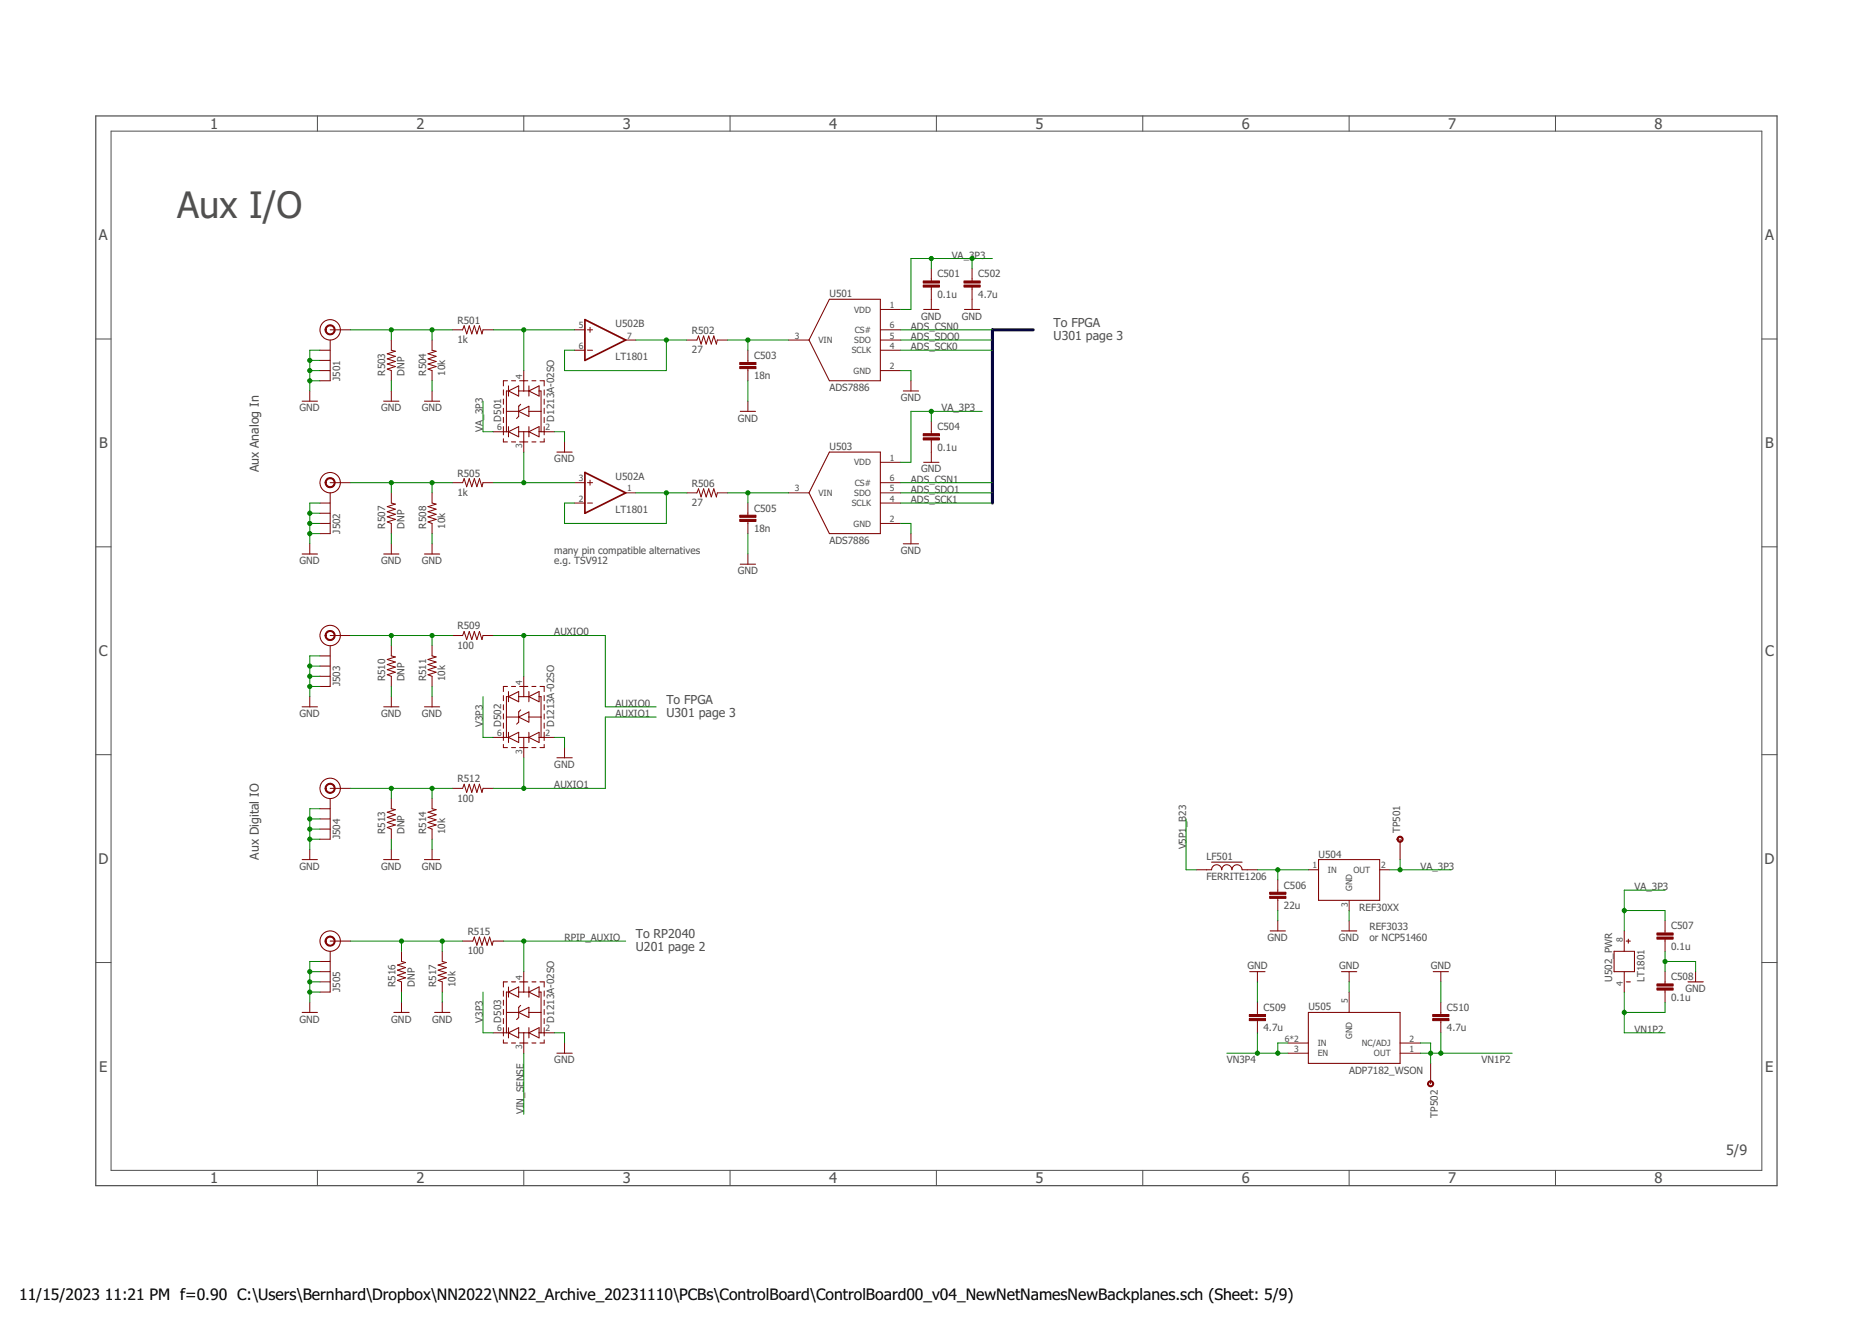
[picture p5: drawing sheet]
<svg xmlns="http://www.w3.org/2000/svg" width="420mm" height="297mm" viewBox="0 0 420 297" stroke-linecap="round" stroke-linejoin="round" font-family="sans-serif">
<path d="M21.5 26h377.1v240h-377.1z" fill="none" stroke="#505050" stroke-width=".28"/>
<g fill="none" stroke="#505050" stroke-width=".22">
<path d="M24.9 29.4h370.3v233.2h-370.3zM71.2 26v3.4M117.5 26v3.4M163.8 26v3.4M210.1 26v3.4M256.3 26v3.4M302.6 26v3.4M348.9 26v3.4M21.5 76.1h3.4M395.2 76.1h3.4M21.5 122.7h3.4M395.2 122.7h3.4"/>
<path d="M21.5 169.3h3.4M395.2 169.3h3.4M21.5 215.9h3.4M395.2 215.9h3.4M71.2 262.6v3.4M117.5 262.6v3.4M163.8 262.6v3.4M210.1 262.6v3.4M256.3 262.6v3.4M302.6 262.6v3.4M348.9 262.6v3.4"/>
</g>
<g fill="none" stroke="#800000" stroke-width=".22">
<path d="M71.8 78.6h2.3M74.1 74h4.5M87.8 76.3v2.3l.9 .2-1.8 .6 1.8 .5-1.8 .6 1.8 .6-1.8 .6 1.8 .5-1.8 .6 .9 .3v2.3M96.9 76.3v2.3l.9 .2-1.8 .6 1.8 .5-1.8 .6 1.8 .6-1.8 .6 1.8 .5-1.8 .6 .9 .3v2.3M101.5 74h2.3l.3-.9 .6 1.8 .6-1.8 .5 1.8 .6-1.8 .6 1.8 .5-1.8 .6 1.8 .3-.9h2.2M128.9 74h2.3M128.9 78.6h2.3M131.8 74h1.1M131.8 78.6h1.1M132.4 73.4v1.2M140.4 76.3h2.2M154.1 76.3h2.2l.4-.9 .6 1.8 .5-1.8 .6 1.8 .6-1.8 .6 1.8 .5-1.8 .6 1.8 .2-.9h2.3"/>
<path d="M167.8 78.6v2.7M176.9 76.3h4.6M197.5 74h4.6M197.5 76.3h4.6M197.5 78.6h4.6M197.5 69.4h4.6M208.9 60.3v2.7M208.9 64.4v5M218.1 60.3v2.7M218.1 64.4v5M69.5 87.7v2.3M71.8 83.1h2.3"/>
<path d="M71.8 80.9h2.3M71.8 85.4h2.3M87.8 87.7v2.3M96.9 87.7v2.3M110.6 96.9h2.3M117.5 83.1v2.3M117.5 99.1v2.3M122.1 96.9h2.3M126.6 99.1v2.3M167.8 82.7v2.7M167.8 90v2.3M197.5 83.1h4.6"/>
<path d="M204.3 85.4v2.3M208.9 94.6v2.7M208.9 98.7v5M71.8 112.9h2.3M71.8 117.4h2.3M71.8 115.1h2.3M71.8 119.7h2.3M74.1 108.3h4.5M87.8 110.6v2.3l.9 .2-1.8 .6 1.8 .5-1.8 .6 1.8 .6-1.8 .6 1.8 .5-1.8 .6 .9 .3v2.3M96.9 110.6v2.3l.9 .2-1.8 .6 1.8 .5-1.8 .6 1.8 .6-1.8 .6 1.8 .5-1.8 .6 .9 .3v2.3M101.5 108.3h2.3l.3-.9 .6 1.8 .6-1.8 .5 1.8 .6-1.8 .6 1.8 .5-1.8 .6 1.8 .3-.9h2.2M128.9 108.3h2.3"/>
<path d="M128.9 112.9h2.3M131.8 108.3h1.1M131.8 112.9h1.1M132.4 107.7v1.2M140.4 110.6h2.2M154.1 110.6h2.2l.4-.9 .6 1.8 .5-1.8 .6 1.8 .6-1.8 .6 1.8 .5-1.8 .6 1.8 .2-.9h2.3M167.8 112.9v2.7M167.8 117v2.7M176.9 110.6h4.6M197.5 110.6h4.6M197.5 108.3h4.6M197.5 112.9h4.6"/>
<path d="M197.5 103.7h4.6M197.5 117.4h4.6M204.3 119.7v2.3M69.5 122v2.3M87.8 122v2.3M96.9 122v2.3M167.8 124.3v2.3M69.5 156.3v2.3M71.8 147.2h2.3M71.8 149.4h2.3M71.8 151.7h2.3M71.8 154h2.3"/>
<path d="M74.1 142.6h4.5M87.8 144.9v2.3l.9 .2-1.8 .6 1.8 .5-1.8 .6 1.8 .6-1.8 .5 1.8 .6-1.8 .6 .9 .3v2.3M87.8 156.3v2.3M96.9 144.9v2.3l.9 .2-1.8 .6 1.8 .5-1.8 .6 1.8 .6-1.8 .5 1.8 .6-1.8 .6 .9 .3v2.3M96.9 156.3v2.3M101.5 142.6h2.3l.3-.9 .6 1.8 .6-1.8 .5 1.8 .6-1.8 .6 1.8 .5-1.8 .6 1.8 .3-.9h2.2M117.5 151.7v2.3M74.1 176.9h4.5M87.8 179.2v2.2l.9 .3-1.8 .5 1.8 .6-1.8 .6 1.8 .5-1.8 .6 1.8 .6-1.8 .6 .9 .3v2.3M96.9 179.2v2.2l.9 .3-1.8 .5 1.8 .6-1.8 .6 1.8 .5-1.8 .6 1.8 .6-1.8 .6 .9 .3v2.3M101.5 176.9h2.3l.3-1 .6 1.9 .6-1.9 .5 1.9 .6-1.9 .6 1.9 .5-1.9 .6 1.9 .3-.9h2.2M110.6 165.4h2.3"/>
<path d="M117.5 167.7v2.3M122.1 165.4h2.3M126.6 167.7v2.3M69.5 190.6v2.2M71.8 181.4h2.3M71.8 183.7h2.3M71.8 186h2.3M71.8 188.3h2.3M87.8 190.6v2.2M96.9 190.6v2.2M268.4 195.1h2.2M279.8 195.1h2.3"/>
<path d="M286.6 197.4v2.8M293.5 195.1h2.3M309.5 195.1h2.3M314.1 188.3v4.5M71.8 215.7h2.3M71.8 218h2.3M74.1 211.1h4.5M90.1 213.4v2.3l.9 .2-1.8 .6 1.8 .6-1.8 .6 1.8 .5-1.8 .6 1.8 .6-1.8 .5 .9 .4v2.3M99.2 213.4v2.3l.9 .2-1.8 .6 1.8 .6-1.8 .6 1.8 .5-1.8 .6 1.8 .6-1.8 .5 .9 .4v2.3M103.8 211.1h2.3l.3-.9 .6 1.9 .5-1.9 .6 1.9 .6-1.9 .6 1.9 .5-1.9 .6 1.9 .2-1h2.3M117.5 218v2.3M282.1 218v2.3"/>
<path d="M286.6 201.5v2.8M286.6 206.6v2.3M302.6 202v2.3M302.6 206.6v2.3M302.6 218v2.3M323.2 218v2.3M364.4 208.9v4.5M364.4 218v4.6M373.5 206.6v2.7M373.5 210.7v2.7M373.5 218v2.7M380.4 218v2.3"/>
<path d="M69.5 224.9v2.2M71.8 220.3h2.3M71.8 222.6h2.3M90.1 224.9v2.2M99.2 224.9v2.2M110.6 231.7h2.3M117.5 234v2.3M122.1 231.7h2.3M126.6 234v2.3M282.1 224.9v2.7M282.1 229v2.7M288.9 236.3h4.6"/>
<path d="M288.9 234h4.6M302.6 222.6v4.5M314.1 236.3h4.5M314.1 234h4.5M320.9 238.6v4.5M323.2 224.9v2.7M323.2 229v2.7M373.5 222.1v2.8"/>
</g>
<g fill="#800000" stroke="#800000" stroke-width=".22">
<path d="M165.9 82.2h3.7v.5h-3.7z"/>
<path d="M165.9 81.3h3.7v.5h-3.7z"/>
<path d="M165.9 116.5h3.7v.5h-3.7z"/>
<path d="M165.9 115.6h3.7v.5h-3.7z"/>
<path d="M371.7 210.2h3.6v.5h-3.6z"/>
<path d="M371.7 209.3h3.6v.5h-3.6z"/>
<path d="M371.7 221.7h3.6v.4h-3.6z"/>
<path d="M371.7 220.7h3.6v.5h-3.6z"/>
<path d="M207.1 63.9h3.6v.5h-3.6z"/>
<path d="M207.1 63h3.6v.5h-3.6z"/>
<path d="M216.2 63.9h3.7v.5h-3.7z"/>
<path d="M216.2 63h3.7v.5h-3.7z"/>
<path d="M207.1 98.2h3.6v.5h-3.6z"/>
<path d="M207.1 97.3h3.6v.5h-3.6z"/>
<path d="M321.4 228.5h3.6v.5h-3.6z"/>
<path d="M321.4 227.6h3.6v.5h-3.6z"/>
<path d="M280.2 228.5h3.7v.5h-3.7z"/>
<path d="M280.2 227.6h3.7v.5h-3.7z"/>
<path d="M284.8 201.1h3.7v.4h-3.7z"/>
<path d="M284.8 200.2h3.7v.4h-3.7z"/>
</g>
<g fill="none" stroke="#800000" stroke-width=".23">
<path d="M74.1 76.3v9.1M186.1 67.1h11.4v18.3h-11.4l-4.6-9.1zM207.2 69.4h3.4M216.3 69.4h3.5M67.8 90h3.4M86.1 90h3.4M95.2 90h3.4M112.9 98.4v.7h.9M112.9 87.5v1.1M112.9 89.5v1.2M112.9 91.6v1.2M112.9 93.6v1.2"/>
<path d="M112.9 95.7v1.9M112.9 96.9h1.2M113.6 92.3h2.8M113.8 85.4h-.9v1.2M114.1 87.7h-.5v9.2M114.1 87.7l2.3-1.1v2.3zM114.1 96.9l2.3-1.2v2.3zM114.1 86.6v2.3M114.1 95.7v2.3M114.7 85.4h1M114.7 99.1h1M116.4 87.7h2.2"/>
<path d="M116.4 92.3l2.2-1.2v2.3zM116.4 96.9h2.2M116.6 85.4h1.8M116.6 99.1h1.8M116.8 90.7l-.4 .4v2.3l-.5 .5M117.5 85.4v2.3M117.5 96.9v2.2M118.6 92.3h2.8M118.6 86.6v2.3M118.6 95.7v2.3M118.6 87.7l2.3-1.1v2.3zM118.6 96.9l2.3-1.2v2.3z"/>
<path d="M119.3 85.4h.9M119.3 99.1h.9M120.9 87.7h.5v9.2M120.9 96.9h1.2M121.1 85.4h1v1.2M122.1 98.4v.7h-1M122.1 87.5v1.1M122.1 89.5v1.2M122.1 91.6v1.2M122.1 93.6v1.2M122.1 95.7v1.9M166.1 92.3h3.4"/>
<path d="M202.6 87.7h3.5M74.1 110.6v9.1M124.9 101.4h3.5M186.1 101.4h11.4v18.3h-11.4l-4.6-9.1zM207.2 103.7h3.4M67.8 124.3h3.4M86.1 124.3h3.4M95.2 124.3h3.4M166.1 126.6h3.4M202.6 122h3.5M67.8 158.6h3.4M74.1 144.9v9.1"/>
<path d="M86.1 158.6h3.4M95.2 158.6h3.4M112.9 156.1v1.1M112.9 158.1v1.2M113.8 154h-.9v1.2M114.1 156.3l2.3-1.1v2.2zM114.1 155.2v2.2M114.1 156.3h-.5v9.1M114.7 154h1M116.4 156.3h2.2M116.6 154h1.8M116.8 159.3l-.4 .4v2.3l-.5 .5"/>
<path d="M117.5 154v2.3M118.6 155.2v2.2M118.6 156.3l2.3-1.1v2.2zM119.3 154h.9M120.9 156.3h.5v9.1M121.1 154h1v1.2M122.1 156.1v1.1M122.1 158.1v1.2M74.1 179.2v9.1M112.9 160.2v1.1M112.9 162.2v1.2M112.9 164.3v1.8"/>
<path d="M112.9 167v.7h.9M112.9 165.4h1.2M113.6 160.9h2.8M114.1 165.4l2.3-1.1v2.3zM114.1 164.3v2.3M114.7 167.7h1M116.4 160.9l2.2-1.2v2.3zM116.4 165.4h2.2M116.6 167.7h1.8M117.5 165.4v2.3M118.6 164.3v2.3M118.6 165.4l2.3-1.1v2.3z"/>
<path d="M118.6 160.9h2.8M119.3 167.7h.9M120.9 165.4h1.2M122.1 160.2v1.1M122.1 162.2v1.2M122.1 164.3v1.8M122.1 167v.7h-1M124.9 170h3.5M67.8 192.8h3.4M86.1 192.8h3.4M95.2 192.8h3.4M270.6 195.1h1.2a1.14 1.14 0 0 1 1.1-1.1 1.14 1.14 0 0 1 1.2 1.1 1.14 1.14 0 0 1 1.1-1.1 1.14 1.14 0 0 1 1.2 1.1 1.14 1.14 0 0 1 1.1-1.1 1.14 1.14 0 0 1 1.1 1.1h1.2"/>
<path d="M271.8 193.4h6.8M295.8 192.8h13.7v9.2h-13.7zM74.1 213.4v9.2M280.4 218h3.4M284.9 208.9h3.5M300.9 218h3.5M300.9 208.9h3.5M321.5 218h3.4M362.1 213.4h4.5v4.6h-4.5zM364.8 211.1h.9M365.3 210.7v.9M67.8 227.1h3.4"/>
<path d="M88.3 227.1h3.5M97.5 227.1h3.4M112.9 222.3v1.2M112.9 224.4v1.2M112.9 226.5v1.1M112.9 228.5v1.2M112.9 230.6v1.8M112.9 233.3v.7h.9M112.9 231.7h1.2M113.6 227.1h2.8M113.8 220.3h-.9v1.1M114.1 222.6l2.3-1.2v2.3z"/>
<path d="M114.1 231.7l2.3-1.1v2.3zM114.1 221.4v2.3M114.1 230.6v2.3M114.1 222.6h-.5v9.1M114.7 220.3h1M114.7 234h1M116.4 227.1l2.2-1.1v2.3zM116.4 231.7h2.2M116.4 222.6h2.2M116.6 220.3h1.8M116.6 234h1.8M116.8 225.6l-.4 .4v2.3l-.5 .4"/>
<path d="M117.5 220.3v2.3M117.5 231.7v2.3M118.6 227.1h2.8M118.6 221.4v2.3M118.6 230.6v2.3M118.6 222.6l2.3-1.2v2.3zM118.6 231.7l2.3-1.1v2.3zM119.3 220.3h.9M119.3 234h.9M120.9 222.6h.5v9.1M120.9 231.7h1.2M121.1 220.3h1v1.1"/>
<path d="M122.1 222.3v1.2M122.1 224.4v1.2M122.1 226.5v1.1M122.1 228.5v1.2M122.1 230.6v1.8M122.1 233.3v.7h-1M124.9 236.3h3.5M293.5 227.1h20.6v11.5h-20.6zM364.8 220.3h.9M378.7 220.3h3.4"/>
<circle cx="74.1" cy="74" r="2.29"/>
<circle cx="74.1" cy="108.3" r="2.29"/>
<circle cx="74.1" cy="142.6" r="2.29"/>
<circle cx="74.1" cy="176.9" r="2.29"/>
<circle cx="74.1" cy="211.1" r="2.29"/>
</g>
<path d="M131.2 71.7l9.2 4.6-9.2 4.6zM131.2 106l9.2 4.6-9.2 4.5z" fill="none" stroke="#800000" stroke-width=".38"/>
<g fill="#800000" stroke="#800000" stroke-width=".22">
<path d="M320.4 242.7a.69 .69 0 0 1 1.1 .1 .69 .69 0 0 1-.4 1 .69 .69 0 0 1-.9-.7h.3a.46 .46 0 0 1 .6-.4 .46 .46 0 0 1 .2 .7 .46 .46 0 0 1-.8-.1v-.2h-.3z" fill-rule="evenodd"/>
<path d="M313.6 187.8a.69 .69 0 0 1 1.1 .2 .69 .69 0 0 1-.5 1 .69 .69 0 0 1-.8-.7h.2a.46 .46 0 0 1 .6-.5 .46 .46 0 0 1 .2 .8 .46 .46 0 0 1-.8-.2v-.1h-.2z" fill-rule="evenodd"/>
<path d="M73.3 73.2a1.13 1.13 0 0 1 1.8 .3 1.13 1.13 0 0 1-.8 1.6 1.13 1.13 0 0 1-1.4-1.1h.3a.9 .9 0 0 1 1.2-.9 .9 .9 0 0 1 .3 1.5 .9 .9 0 0 1-1.5-.3v-.3h-.3z" fill-rule="evenodd"/>
<path d="M73.3 107.4a1.13 1.13 0 0 1 1.8 .4 1.13 1.13 0 0 1-.8 1.6 1.13 1.13 0 0 1-1.4-1.1h.3a.9 .9 0 0 1 1.2-.9 .9 .9 0 0 1 .3 1.5 .9 .9 0 0 1-1.5-.4v-.2h-.3z" fill-rule="evenodd"/>
<path d="M73.3 141.7a1.13 1.13 0 0 1 1.8 .4 1.13 1.13 0 0 1-.8 1.6 1.13 1.13 0 0 1-1.4-1.1h.3a.9 .9 0 0 1 1.2-.9 .9 .9 0 0 1 .3 1.5 .9 .9 0 0 1-1.5-.4v-.2h-.3z" fill-rule="evenodd"/>
<path d="M73.3 176a1.13 1.13 0 0 1 1.8 .4 1.13 1.13 0 0 1-.8 1.6 1.13 1.13 0 0 1-1.4-1.1h.3a.91 .91 0 0 1 1.2-.9 .91 .91 0 0 1 .3 1.5 .91 .91 0 0 1-1.5-.4v-.2h-.3z" fill-rule="evenodd"/>
<path d="M73.3 210.3a1.13 1.13 0 0 1 1.8 .4 1.13 1.13 0 0 1-.8 1.6 1.13 1.13 0 0 1-1.4-1.2h.3a.9 .9 0 0 1 1.2-.8 .9 .9 0 0 1 .3 1.5 .9 .9 0 0 1-1.5-.4v-.3h-.3z" fill-rule="evenodd"/>
</g>
<path d="M231.8 74h-9.2v38.9" fill="none" stroke="#000080" stroke-width=".7"/>
<g fill="none" stroke="#008000" stroke-width=".22">
<path d="M208.9 58v2.3M218.1 58v2.3M222.6 58h-18.3v11.4h-2.2M71.8 78.6h-2.3v9.1M78.6 74h22.9M87.8 74v2.3M96.9 74v2.3M110.6 74h18.3M117.5 74v9.1M142.6 76.3h11.5M149.5 76.3v6.8h-22.9v-4.5h2.3M163.2 76.3h13.7"/>
<path d="M167.8 76.3v2.3M202.1 78.6h20.5M202.1 76.3h20.5M202.1 74h20.5M69.5 80.9h2.3M69.5 83.1h2.3M69.5 85.4h2.3M87.8 85.4v2.3M96.9 85.4v2.3M108.4 90v6.9h2.2M124.4 96.9h2.2v2.2M167.8 85.4v4.6"/>
<path d="M202.1 83.1h2.2v2.3M208.9 92.3v2.3M220.3 92.3h-16v11.4h-2.2M69.5 117.4h2.3M69.5 115.1h2.3M69.5 119.7h2.3M71.8 112.9h-2.3v9.1M78.6 108.3h22.9M87.8 108.3v2.3M87.8 119.7v2.3M96.9 108.3v2.3M96.9 119.7v2.3"/>
<path d="M110.6 108.3h18.3M117.5 101.4v6.9M142.6 110.6h11.5M149.5 110.6v6.8h-22.9v-4.5h2.3M163.2 110.6h13.7M167.8 110.6v2.3M167.8 119.7v4.6M202.1 117.4h2.2v2.3M202.1 112.9h20.5M202.1 110.6h20.5M202.1 108.3h20.5M69.5 149.4h2.3"/>
<path d="M69.5 151.7h2.3M69.5 154h2.3M71.8 147.2h-2.3v9.1M78.6 142.6h22.9M87.8 142.6v2.3M87.8 154v2.3M96.9 142.6v2.3M96.9 154v2.3M108.4 156.3v9.1h2.2M110.6 142.6h25.2v16h11.4M117.5 142.6v9.1M78.6 176.9h22.9"/>
<path d="M87.8 176.9v2.3M96.9 176.9v2.3M117.5 170v6.9M124.4 165.4h2.2v2.3M147.2 160.9h-11.4v16h-25.2M69.5 183.7h2.3M69.5 186h2.3M69.5 188.3h2.3M71.8 181.4h-2.3v9.2M87.8 188.3v2.3M96.9 188.3v2.3M266.1 183.7v11.4h2.3"/>
<path d="M282.1 195.1h11.4M286.6 195.1v2.3M311.8 195.1h13.7M314.1 192.8v2.3M373.5 199.7h-9.1v9.2M69.5 218h2.3M71.8 215.7h-2.3v9.2M78.6 211.1h25.2M90.1 211.1v2.3M99.2 211.1v2.3M112.9 211.1h27.5M117.5 211.1v6.9"/>
<path d="M286.6 204.3v2.3M302.6 204.3v2.3M364.4 204.3h9.1v2.3M373.5 213.4v4.6M373.5 215.7h6.9v2.3M69.5 220.3h2.3M69.5 222.6h2.3M90.1 222.6v2.3M99.2 222.6v2.3M108.4 222.6v9.1h2.2M117.5 236.3v13.7M124.4 231.7h2.2v2.3"/>
<path d="M275.2 236.3h13.7M282.1 220.3v4.6M282.1 231.7v4.6M288.9 234h-2.3v2.3M302.6 220.3v2.3M318.6 236.3h20.6M318.6 234h2.3v4.6M323.2 220.3v4.6M323.2 231.7v4.6M364.4 222.6v9.1h9.1M373.5 224.9v2.2h-9.1"/>
</g>
<g fill="#008000" stroke="#008000" stroke-width=".22">
<circle cx="69.5" cy="80.9" r=".47"/>
<circle cx="69.5" cy="83.1" r=".47"/>
<circle cx="69.5" cy="85.4" r=".47"/>
<circle cx="373.5" cy="215.7" r=".47"/>
<circle cx="69.5" cy="115.1" r=".47"/>
<circle cx="69.5" cy="117.4" r=".47"/>
<circle cx="69.5" cy="119.7" r=".47"/>
<circle cx="69.5" cy="149.4" r=".47"/>
<circle cx="69.5" cy="151.7" r=".47"/>
<circle cx="69.5" cy="154" r=".47"/>
<circle cx="69.5" cy="183.7" r=".47"/>
<circle cx="69.5" cy="186" r=".47"/>
<circle cx="69.5" cy="188.3" r=".47"/>
<circle cx="69.5" cy="218" r=".47"/>
<circle cx="69.5" cy="220.3" r=".47"/>
<circle cx="69.5" cy="222.6" r=".47"/>
<circle cx="167.8" cy="76.3" r=".47"/>
<circle cx="149.5" cy="76.3" r=".47"/>
<circle cx="167.8" cy="110.6" r=".47"/>
<circle cx="149.5" cy="110.6" r=".47"/>
<circle cx="364.4" cy="204.3" r=".47"/>
<circle cx="208.9" cy="58" r=".47"/>
<circle cx="218.1" cy="58" r=".47"/>
<circle cx="208.9" cy="92.3" r=".47"/>
<circle cx="314.1" cy="195.1" r=".47"/>
<circle cx="320.9" cy="236.3" r=".47"/>
<circle cx="323.2" cy="236.3" r=".47"/>
<circle cx="364.4" cy="227.1" r=".47"/>
<circle cx="286.6" cy="236.3" r=".47"/>
<circle cx="282.1" cy="236.3" r=".47"/>
<circle cx="286.6" cy="195.1" r=".47"/>
<circle cx="87.8" cy="74" r=".47"/>
<circle cx="96.9" cy="74" r=".47"/>
<circle cx="117.5" cy="74" r=".47"/>
<circle cx="87.8" cy="108.3" r=".47"/>
<circle cx="96.9" cy="108.3" r=".47"/>
<circle cx="117.5" cy="108.3" r=".47"/>
<circle cx="87.8" cy="142.6" r=".47"/>
<circle cx="96.9" cy="142.6" r=".47"/>
<circle cx="117.5" cy="142.6" r=".47"/>
<circle cx="87.8" cy="176.9" r=".47"/>
<circle cx="96.9" cy="176.9" r=".47"/>
<circle cx="117.5" cy="176.9" r=".47"/>
<circle cx="90.1" cy="211.1" r=".47"/>
<circle cx="99.2" cy="211.1" r=".47"/>
<circle cx="117.5" cy="211.1" r=".47"/>
</g>
<text font-size="8.2" fill="#505050" x="39.8" y="48.9">Aux I/O</text>
<g font-size="3.5">
<text x="4.3" y="291.7">11/15/2023</text>
<text x="23.5" y="291.7">11:21 PM f=0.90 C:\Users\Bernhard\Dropbox\NN2022\NN22_Archive_20231110\PCBs\ControlBoard\ControlBoard00_v04_NewNetNamesNewBackplanes.sch (Sheet: 5/9)</text>
</g>
<g font-size="3.3" fill="#505050">
<text x="47.2" y="28.9">1</text>
<text x="93.5" y="28.9">2</text>
<text x="139.7" y="28.9">3</text>
<text x="186" y="28.9">4</text>
<text x="232.3" y="28.9">5</text>
<text x="278.6" y="28.9">6</text>
<text x="324.9" y="28.9">7</text>
<text x="371.2" y="28.9">8</text>
<text x="22.2" y="53.9">A</text>
<text x="395.9" y="53.9">A</text>
<text x="22.2" y="100.5">B</text>
<text x="396" y="100.5">B</text>
<text x="22.2" y="147.2">C</text>
<text x="395.9" y="147.2">C</text>
<text x="22.1" y="193.8">D</text>
<text x="395.8" y="193.8">D</text>
<text x="22.3" y="240.4">E</text>
<text x="396" y="240.4">E</text>
<text x="47.2" y="265.5">1</text>
<text x="93.5" y="265.5">2</text>
<text x="139.7" y="265.5">3</text>
<text x="186" y="265.5">4</text>
<text x="232.3" y="265.5">5</text>
<text x="278.6" y="265.5">6</text>
<text x="324.9" y="265.5">7</text>
<text x="371.2" y="265.5">8</text>
</g>
<text font-size="3.2" fill="#505050" x="387.2" y="259.1">5/9</text>
<g font-size="2.8" fill="#505050">
<text x="236.3" y="73.3">To FPGA</text>
<text x="236.3" y="76.3">U301 page 3</text>
<text x="58.1" y="106" transform="rotate(-90 58.1 106)">Aux Analog In</text>
<text x="149.5" y="157.9">To FPGA</text>
<text x="149.5" y="160.9">U301 page 3</text>
<text x="58.1" y="192.9" transform="rotate(-90 58.1 192.9)">Aux Digital IO</text>
<text x="142.6" y="210.5">To RP2040</text>
<text x="142.6" y="213.4">U201 page 2</text>
</g>
<g font-size="2.2" fill="#505050">
<text x="213.5" y="58">VA_3</text>
<text x="218.6" y="58">P3</text>
<text x="210.3" y="62.2">C501</text>
<text x="219.4" y="62.2">C502</text>
<text x="186.1" y="66.7">U501</text>
<text x="206.6" y="71.7">GND</text>
<text x="210.3" y="66.8">0.1u</text>
<text x="215.8" y="71.7">GND</text>
<text x="219.4" y="66.8">4.7u</text>
<text x="102.6" y="77">1k</text>
<text x="102.6" y="72.7">R501</text>
<text x="138.1" y="73.4">U502B</text>
<text x="155.2" y="74.9">R502</text>
<text x="204.3" y="74">ADS_CSN0</text>
<text x="204.3" y="76.3">ADS_SDO0</text>
<text x="138.1" y="80.9">LT1801</text>
<text x="155.2" y="79.3">27</text>
<text x="169.1" y="80.5">C503</text>
<text x="204.3" y="78.6">ADS_SCK0</text>
<text x="76.3" y="85.4" transform="rotate(-90 76.3 85.4)">J501</text>
<text x="86.4" y="84.3" transform="rotate(-90 86.4 84.3)">R503</text>
<text x="90.7" y="84.3" transform="rotate(-90 90.7 84.3)">DNP</text>
<text x="95.6" y="84.3" transform="rotate(-90 95.6 84.3)">R504</text>
<text x="99.9" y="84.3" transform="rotate(-90 99.9 84.3)">10k</text>
<text x="169.1" y="85.1">18n</text>
<text x="186.1" y="87.7">ADS7886</text>
<text x="67.2" y="92.3">GND</text>
<text x="85.5" y="92.3">GND</text>
<text x="94.6" y="92.3">GND</text>
<text x="112.5" y="94.6" transform="rotate(-90 112.5 94.6)">D501</text>
<text x="124.3" y="94.6" transform="rotate(-90 124.3 94.6)">D1213A-02SO</text>
<text x="165.5" y="94.6">GND</text>
<text x="202.1" y="90">GND</text>
<text x="211.2" y="92.3">VA_3P3</text>
<text x="108.3" y="96.9" transform="rotate(-90 108.3 96.9)">VA_3P3</text>
<text x="186.1" y="101">U503</text>
<text x="210.3" y="101.1">0.1u</text>
<text x="210.3" y="96.5">C504</text>
<text x="102.6" y="106.9">R505</text>
<text x="124.3" y="103.7">GND</text>
<text x="138.1" y="107.7">U502A</text>
<text x="206.6" y="106">GND</text>
<text x="102.6" y="111.3">1k</text>
<text x="155.2" y="113.5">27</text>
<text x="155.2" y="109.2">R506</text>
<text x="204.3" y="108.3">ADS_CSN1</text>
<text x="204.3" y="110.6">ADS_SDO1</text>
<text x="204.3" y="112.9">ADS_SCK1</text>
<text x="76.3" y="119.7" transform="rotate(-90 76.3 119.7)">J502</text>
<text x="86.4" y="118.6" transform="rotate(-90 86.4 118.6)">R507</text>
<text x="90.7" y="118.6" transform="rotate(-90 90.7 118.6)">DNP</text>
<text x="95.6" y="118.6" transform="rotate(-90 95.6 118.6)">R508</text>
<text x="99.9" y="118.6" transform="rotate(-90 99.9 118.6)">10k</text>
<text x="138.1" y="115.1">LT1801</text>
<text x="169.1" y="119.4">18n</text>
<text x="169.1" y="114.8">C505</text>
<text x="124.3" y="124.2">many pin compatible alternatives</text>
<text x="186.1" y="122">ADS7886</text>
<text x="202.1" y="124.3">GND</text>
<text x="67.2" y="126.6">GND</text>
<text x="85.5" y="126.6">GND</text>
<text x="94.6" y="126.6">GND</text>
<text x="124.3" y="126.6">e.g. TSV912</text>
<text x="165.5" y="128.9">GND</text>
<text x="102.6" y="141.2">R509</text>
<text x="124.3" y="142.6">AUXIO0</text>
<text x="102.6" y="145.5">100</text>
<text x="76.3" y="154" transform="rotate(-90 76.3 154)">J503</text>
<text x="86.4" y="152.9" transform="rotate(-90 86.4 152.9)">R510</text>
<text x="90.7" y="152.9" transform="rotate(-90 90.7 152.9)">DNP</text>
<text x="95.6" y="152.9" transform="rotate(-90 95.6 152.9)">R511</text>
<text x="99.9" y="152.9" transform="rotate(-90 99.9 152.9)">10k</text>
<text x="67.2" y="160.9">GND</text>
<text x="85.5" y="160.9">GND</text>
<text x="94.6" y="160.9">GND</text>
<text x="138.1" y="158.6">AUXIO0</text>
<text x="138.1" y="160.9">AUXIO1</text>
<text x="108.3" y="163.1" transform="rotate(-90 108.3 163.1)">V3P3</text>
<text x="112.5" y="163.1" transform="rotate(-90 112.5 163.1)">D502</text>
<text x="124.3" y="163.1" transform="rotate(-90 124.3 163.1)">D1213A-02SO</text>
<text x="124.3" y="172.3">GND</text>
<text x="102.6" y="179.8">100</text>
<text x="102.6" y="175.5">R512</text>
<text x="124.3" y="176.9">AUXIO1</text>
<text x="76.3" y="188.3" transform="rotate(-90 76.3 188.3)">J504</text>
<text x="86.4" y="187.1" transform="rotate(-90 86.4 187.1)">R513</text>
<text x="90.7" y="187.1" transform="rotate(-90 90.7 187.1)">DNP</text>
<text x="95.6" y="187.1" transform="rotate(-90 95.6 187.1)">R514</text>
<text x="99.9" y="187.1" transform="rotate(-90 99.9 187.1)">10k</text>
<text x="266.1" y="190.6" transform="rotate(-90 266.1 190.6)">V5P1_B23</text>
<text x="314.1" y="186.9" transform="rotate(-90 314.1 186.9)">TP501</text>
<text x="67.2" y="195.1">GND</text>
<text x="85.5" y="195.1">GND</text>
<text x="94.6" y="195.1">GND</text>
<text x="270.6" y="197.4">FERRITE1206</text>
<text x="270.6" y="192.9">LF501</text>
<text x="295.8" y="192.4">U504</text>
<text x="318.6" y="195.1">VA_3P3</text>
<text x="288" y="203.9">22u</text>
<text x="288" y="199.4">C506</text>
<text x="366.6" y="199.7">VA_3P3</text>
<text x="104.9" y="209.8">R515</text>
<text x="304.9" y="204.3">REF30XX</text>
<text x="307.2" y="208.8">REF3033</text>
<text x="374.9" y="208.5">C507</text>
<text x="104.9" y="214.1">100</text>
<text x="126.6" y="211.1">RPIP_AUXIO</text>
<text x="284.4" y="211.1">GND</text>
<text x="300.4" y="211.1">GND</text>
<text x="307.2" y="211.1">or NCP51460</text>
<text x="374.9" y="213.1">0.1u</text>
<text x="88.7" y="221.4" transform="rotate(-90 88.7 221.4)">R516</text>
<text x="93" y="221.4" transform="rotate(-90 93 221.4)">DNP</text>
<text x="97.9" y="221.4" transform="rotate(-90 97.9 221.4)">R517</text>
<text x="102.2" y="221.4" transform="rotate(-90 102.2 221.4)">10k</text>
<text x="279.8" y="217.3">GND</text>
<text x="300.4" y="217.3">GND</text>
<text x="321" y="217.3">GND</text>
<text x="361.6" y="220.3" transform="rotate(-90 361.6 220.3)">U502_PWR</text>
<text x="368.9" y="220.3" transform="rotate(-90 368.9 220.3)">LT1801</text>
<text x="374.9" y="219.9">C508</text>
<text x="76.3" y="222.6" transform="rotate(-90 76.3 222.6)">J505</text>
<text x="283.4" y="226.8">C509</text>
<text x="293.5" y="226.7">U505</text>
<text x="324.6" y="226.8">C510</text>
<text x="374.9" y="224.5">0.1u</text>
<text x="378.1" y="222.6">GND</text>
<text x="67.2" y="229.4">GND</text>
<text x="87.8" y="229.4">GND</text>
<text x="96.9" y="229.4">GND</text>
<text x="108.3" y="229.4" transform="rotate(-90 108.3 229.4)">V3P3</text>
<text x="112.5" y="229.4" transform="rotate(-90 112.5 229.4)">D503</text>
<text x="124.3" y="229.4" transform="rotate(-90 124.3 229.4)">D1213A-02SO</text>
<text x="283.4" y="231.4">4.7u</text>
<text x="324.6" y="231.4">4.7u</text>
<text x="366.6" y="231.7">VN1P2</text>
<text x="124.3" y="238.6">GND</text>
<text x="275.2" y="238.6">VN3P4</text>
<text x="332.4" y="238.6">VN1P2</text>
<text x="302.6" y="240.9">ADP7182_WSON</text>
<text x="117.5" y="250" transform="rotate(-90 117.5 250)">VIN_SENSE</text>
<text x="322.5" y="250.7" transform="rotate(-90 322.5 250.7)">TP502</text>
</g>
<g font-size="1.9" fill="#505050">
<text x="191.6" y="70.1">VDD</text>
<text x="199.6" y="69.1">1</text>
<text x="129.8" y="73.7">5</text>
<text x="140.7" y="76">7</text>
<text x="178.3" y="76">3</text>
<text x="183.6" y="77">VIN</text>
<text x="191.6" y="77">SDO</text>
<text x="191.7" y="74.7">CS#</text>
<text x="199.6" y="73.7">6</text>
<text x="199.6" y="76">5</text>
<text x="129.8" y="78.3">6</text>
<text x="191.1" y="79.3">SCLK</text>
<text x="191.5" y="83.8">GND</text>
<text x="199.6" y="78.3">4</text>
<text x="199.6" y="82.8">2</text>
<text x="117.2" y="85.1" transform="rotate(-90 117.2 85.1)">4</text>
<text x="111.5" y="96.5">6</text>
<text x="117.2" y="100.5" transform="rotate(-90 117.2 100.5)">3</text>
<text x="122.4" y="96.5">2</text>
<text x="129.8" y="108">3</text>
<text x="191.6" y="104.4">VDD</text>
<text x="199.6" y="103.4">1</text>
<text x="199.6" y="108">6</text>
<text x="129.8" y="112.5">2</text>
<text x="140.7" y="110.3">1</text>
<text x="178.3" y="110.3">3</text>
<text x="183.6" y="111.3">VIN</text>
<text x="191.1" y="113.6">SCLK</text>
<text x="191.6" y="111.3">SDO</text>
<text x="191.7" y="109">CS#</text>
<text x="199.6" y="110.3">5</text>
<text x="199.6" y="112.5">4</text>
<text x="191.5" y="118.1">GND</text>
<text x="199.6" y="117.1">2</text>
<text x="117.2" y="153.7" transform="rotate(-90 117.2 153.7)">4</text>
<text x="111.5" y="165.1">6</text>
<text x="122.4" y="165.1">2</text>
<text x="117.2" y="169.1" transform="rotate(-90 117.2 169.1)">3</text>
<text x="294.4" y="194.8">1</text>
<text x="297.9" y="195.8">IN</text>
<text x="303.6" y="195.8">OUT</text>
<text x="309.8" y="194.8">2</text>
<text x="302.3" y="203.4" transform="rotate(-90 302.3 203.4)">3</text>
<text x="303.3" y="199.9" transform="rotate(-90 303.3 199.9)">GND</text>
<text x="364" y="211.3" transform="rotate(-90 364 211.3)">8</text>
<text x="117.2" y="220" transform="rotate(-90 117.2 220)">4</text>
<text x="364" y="221.2" transform="rotate(-90 364 221.2)">4</text>
<text x="302.3" y="225" transform="rotate(-90 302.3 225)">5</text>
<text x="111.5" y="231.4">6</text>
<text x="122.4" y="231.4">2</text>
<text x="288.2" y="233.7">6*2</text>
<text x="303.3" y="233.1" transform="rotate(-90 303.3 233.1)">GND</text>
<text x="316.2" y="233.7">2</text>
<text x="117.2" y="235.4" transform="rotate(-90 117.2 235.4)">3</text>
<text x="290.3" y="236">3</text>
<text x="295.6" y="234.7">IN</text>
<text x="295.6" y="237">EN</text>
<text x="305.5" y="234.7">NC/ADJ</text>
<text x="308.2" y="237">OUT</text>
<text x="316.2" y="236">1</text>
</g>
</svg>
